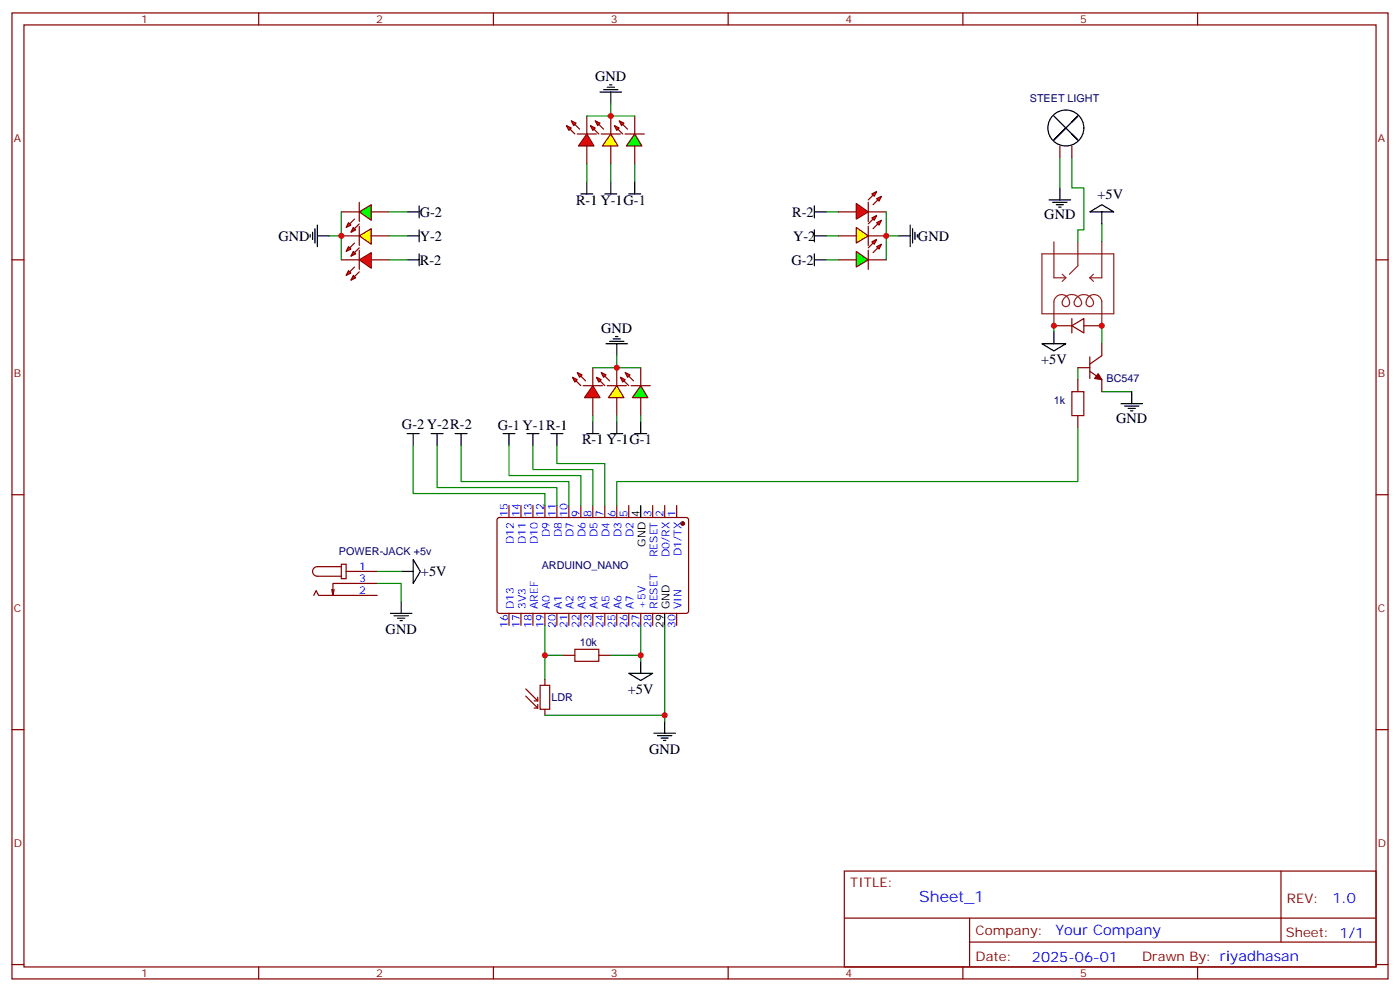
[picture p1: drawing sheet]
<svg xmlns="http://www.w3.org/2000/svg" width="412mm" height="292mm" viewBox="0 0 412 292" stroke-linecap="round" stroke-linejoin="round" font-family="sans-serif">
<g fill="none" stroke="#870000" stroke-width=".35">
<path d="M3.5 3.8h405.4v284.3h-405.4zM7.1 7.3h398.2v277.3h-398.2zM76.2 3.8v3.5M145.3 3.8v3.5M214.5 3.8v3.5M283.6 3.8v3.5M352.8 3.8v3.5M3.5 76.5h3.6M405.3 76.5h3.6M3.5 145.6h3.6M146.6 152.5l.5-.2 55.3 .1 .4 .6v27.1l-.7 .5-55.3-.1-.4-.7v-26.8zM149.9 148.8v3.5"/>
<path d="M153.5 148.8v3.5M157 148.8v3.5M160.5 148.8v3.5M164 148.8v3.5M167.6 148.8v3.5M171.1 148.8v3.5M174.6 148.8v3.5M178.2 148.8v3.5M181.7 148.8v3.5M185.2 148.8v3.5M192.3 148.8v3.5M195.8 148.8v3.5"/>
<path d="M199.3 148.8v3.5M405.3 145.6h3.6M149.9 180.6v3.5M153.5 180.6v3.5M157 180.6v3.5M160.5 180.6v3.5M164 180.6v3.5M165.8 192.9h3.5M167.6 180.6v3.5M171.1 180.6v3.5M174.6 180.6v3.5M176.4 192.9h3.5"/>
<path d="M178.2 180.6v3.5M181.7 180.6v3.5M185.2 180.6v3.5M188.7 180.6v3.5M192.3 180.6v3.5M199.3 180.6v3.5M3.5 214.8h3.6M405.3 214.8h3.6M248.7 256.4h156.6v28.2h-156.6zM377.3 256.4v20.9M248.7 270.2h156.5M285.6 277.3h119.6"/>
<path d="M285.6 270.2v14.2M3.5 283.9h3.6M76.2 284.6v3.5M145.3 284.6v3.5M214.5 284.6v3.5M283.6 284.6v3.5M352.8 284.6v3.5M405.3 283.9h3.6"/>
</g>
<circle cx="201.1" cy="154.1" r=".53" fill="#870000" stroke="#870000" stroke-width=".35"/>
<path d="M188.7 148.8v3.5M185.2 198.2h7.1l-3.6 2.1zM188.7 194.7v3.5M195.8 180.6v3.5M192.6 215.8h6.4M193.7 216.5h4.2M194.7 217.2h2.1M195.4 217.9h.7M195.8 212.3v3.5" fill="none" stroke="#000" stroke-width=".35"/>
<path d="M160.5 200v1.7M154.9 204.9l3.5 3.5M154.9 202.8l3.5 3.5M157.3 208.4h1.1M157.3 206.3h1.1M158.4 205.2v1.1M158.4 207.4v1M159.1 201.7h2.8v7.1h-2.8zM160.5 208.8v1.7" fill="none" stroke="#850000" stroke-width=".35"/>
<path d="M169.3 191.1h7.1v3.6h-7.1z" fill="none" stroke="#a10000" stroke-width=".35"/>
<g fill="#f00" stroke="#870000" stroke-width=".35">
<path d="M172.9 39.4l2.1 3.6h-4.6z"/>
<path d="M170 39.4h5.7z"/>
</g>
<g fill="#870000" stroke="#870000" stroke-width=".35">
<path d="M167.9 38l1.4 1.4z"/>
<path d="M169.3 36.6l1.4 1.4z"/>
</g>
<g fill="#f00" stroke="#870000" stroke-width=".35">
<path d="M166.9 37l1.4 .7-.7 .7z"/>
<path d="M168.3 35.6l1.4 .7-.7 .7z"/>
</g>
<path d="M172.9 34.1v5.3M172.9 43v5.3" fill="none" stroke="#870000" stroke-width=".35"/>
<path d="M179.9 39.4l2.1 3.6h-4.6z" fill="#ff0" stroke="#870000" stroke-width=".35"/>
<path d="M177.1 39.4h5.6z" fill="#f00" stroke="#870000" stroke-width=".35"/>
<g fill="#870000" stroke="#870000" stroke-width=".35">
<path d="M175 38l1.4 1.4z"/>
<path d="M176.4 36.6l1.4 1.4z"/>
</g>
<g fill="#f00" stroke="#870000" stroke-width=".35">
<path d="M173.9 37l1.4 .7-.7 .7z"/>
<path d="M175.3 35.6l1.4 .7-.7 .7z"/>
</g>
<path d="M179.9 34.1v5.3M179.9 43v5.3" fill="none" stroke="#870000" stroke-width=".35"/>
<path d="M187 39.4l2.1 3.6h-4.6z" fill="#0f0" stroke="#870000" stroke-width=".35"/>
<path d="M184.1 39.4h5.7z" fill="#f00" stroke="#870000" stroke-width=".35"/>
<g fill="#870000" stroke="#870000" stroke-width=".35">
<path d="M182 38l1.4 1.4z"/>
<path d="M183.4 36.6l1.5 1.4z"/>
</g>
<g fill="#f00" stroke="#870000" stroke-width=".35">
<path d="M181 37l1.4 .7-.7 .7z"/>
<path d="M182.4 35.6l1.4 .7-.7 .7z"/>
</g>
<path d="M187 34.1v5.3M187 43v5.3" fill="none" stroke="#870000" stroke-width=".35"/>
<g fill="#f00" stroke="#870000" stroke-width=".35">
<path d="M174.6 113.5l2.1 3.6h-4.5z"/>
<path d="M171.8 113.5h5.6z"/>
</g>
<g fill="#870000" stroke="#870000" stroke-width=".35">
<path d="M169.7 112.1l1.4 1.4z"/>
<path d="M171.1 110.7l1.4 1.4z"/>
</g>
<g fill="#f00" stroke="#870000" stroke-width=".35">
<path d="M168.6 111.1l1.4 .7-.7 .7z"/>
<path d="M170 109.6l1.4 .7-.7 .8z"/>
</g>
<path d="M174.6 108.2v5.3M174.6 117.1v5.2" fill="none" stroke="#870000" stroke-width=".35"/>
<path d="M181.7 113.5l2.1 3.6h-4.6z" fill="#ff0" stroke="#870000" stroke-width=".35"/>
<path d="M178.9 113.5h5.6z" fill="#f00" stroke="#870000" stroke-width=".35"/>
<g fill="#870000" stroke="#870000" stroke-width=".35">
<path d="M176.7 112.1l1.5 1.4z"/>
<path d="M178.2 110.7l1.4 1.4z"/>
</g>
<g fill="#f00" stroke="#870000" stroke-width=".35">
<path d="M175.7 111.1l1.4 .7-.7 .7z"/>
<path d="M177.1 109.6l1.4 .7-.7 .8z"/>
</g>
<path d="M181.7 108.2v5.3M181.7 117.1v5.2" fill="none" stroke="#870000" stroke-width=".35"/>
<path d="M188.7 113.5l2.2 3.6h-4.6z" fill="#0f0" stroke="#870000" stroke-width=".35"/>
<path d="M185.9 113.5h5.7z" fill="#f00" stroke="#870000" stroke-width=".35"/>
<g fill="#870000" stroke="#870000" stroke-width=".35">
<path d="M183.8 112.1l1.4 1.4z"/>
<path d="M185.2 110.7l1.4 1.4z"/>
</g>
<g fill="#f00" stroke="#870000" stroke-width=".35">
<path d="M182.7 111.1l1.4 .7-.7 .7z"/>
<path d="M184.1 109.6l1.5 .7-.7 .8z"/>
</g>
<path d="M188.7 108.2v5.3M188.7 117.1v5.2" fill="none" stroke="#870000" stroke-width=".35"/>
<g fill="#f00" stroke="#870000" stroke-width=".35">
<path d="M252.2 59.9l3.6 2.5-3.6 2.1z"/>
<path d="M255.8 59.5v5.7z"/>
</g>
<g fill="#870000" stroke="#870000" stroke-width=".35">
<path d="M255.8 58.8l1.4-1.4z"/>
<path d="M257.2 60.3l1.4-1.5z"/>
</g>
<g fill="#f00" stroke="#870000" stroke-width=".35">
<path d="M256.8 57.1l1.4-.7-.7 1.4z"/>
<path d="M258.2 58.5l1.4-.7-.7 1.4z"/>
</g>
<path d="M246.9 62.4h5.3M255.8 62.4h5.3" fill="none" stroke="#870000" stroke-width=".35"/>
<path d="M252.2 67l3.6 2.4-3.6 2.1z" fill="#ff0" stroke="#870000" stroke-width=".35"/>
<path d="M255.8 66.6v5.6z" fill="#f00" stroke="#870000" stroke-width=".35"/>
<g fill="#870000" stroke="#870000" stroke-width=".35">
<path d="M257.2 64.5l-1.4 1.4z"/>
<path d="M257.2 67.3l1.4-1.4z"/>
</g>
<g fill="#f00" stroke="#870000" stroke-width=".35">
<path d="M256.8 64.1l1.4-.7-.7 1.4z"/>
<path d="M258.2 65.5l1.4-.7-.7 1.5z"/>
</g>
<path d="M246.9 69.4h5.3M255.8 69.4h5.3" fill="none" stroke="#870000" stroke-width=".35"/>
<path d="M252.2 74l3.6 2.5-3.6 2.1z" fill="#0f0" stroke="#870000" stroke-width=".35"/>
<path d="M255.8 73.7v5.6z" fill="#f00" stroke="#870000" stroke-width=".35"/>
<g fill="#870000" stroke="#870000" stroke-width=".35">
<path d="M255.8 73l1.4-1.5z"/>
<path d="M257.2 74.4l1.4-1.4z"/>
</g>
<g fill="#f00" stroke="#870000" stroke-width=".35">
<path d="M256.8 71.2l1.4-.7-.7 1.4z"/>
<path d="M258.2 72.6l1.4-.7-.7 1.4z"/>
</g>
<path d="M246.9 76.5h5.3M255.8 76.5h5.3" fill="none" stroke="#870000" stroke-width=".35"/>
<g fill="#f00" stroke="#870000" stroke-width=".35">
<path d="M105.8 76.5l3.6-2.1v4.6z"/>
<path d="M105.8 73.7v5.6z"/>
</g>
<g fill="#870000" stroke="#870000" stroke-width=".35">
<path d="M105.8 80l-1.4 1.4z"/>
<path d="M104.4 78.6l-1.4 1.4z"/>
</g>
<g fill="#f00" stroke="#870000" stroke-width=".35">
<path d="M104.1 81.1l.7 .7-1.4 .7z"/>
<path d="M102.7 79.7l.7 .7-1.4 .7z"/>
</g>
<path d="M100.5 76.5h5.3M109.4 76.5h5.3" fill="none" stroke="#870000" stroke-width=".35"/>
<path d="M105.8 69.4l3.6-2.1v4.6z" fill="#ff0" stroke="#870000" stroke-width=".35"/>
<path d="M105.8 66.6v5.6z" fill="#f00" stroke="#870000" stroke-width=".35"/>
<g fill="#870000" stroke="#870000" stroke-width=".35">
<path d="M105.8 73l-1.4 1.4z"/>
<path d="M103 73l1.4-1.5z"/>
</g>
<g fill="#f00" stroke="#870000" stroke-width=".35">
<path d="M104.1 74l.7 .7-1.4 .7z"/>
<path d="M102.7 72.6l.7 .7-1.4 .7z"/>
</g>
<path d="M100.5 69.4h5.3M109.4 69.4h5.3" fill="none" stroke="#870000" stroke-width=".35"/>
<path d="M105.8 62.4l3.6-2.1v4.5z" fill="#0f0" stroke="#870000" stroke-width=".35"/>
<path d="M105.8 59.5v5.7z" fill="#f00" stroke="#870000" stroke-width=".35"/>
<g fill="#870000" stroke="#870000" stroke-width=".35">
<path d="M104.4 67.3l1.4-1.4z"/>
<path d="M104.4 64.5l-1.4 1.4z"/>
</g>
<g fill="#f00" stroke="#870000" stroke-width=".35">
<path d="M104.1 67l.7 .7-1.4 .7z"/>
<path d="M102.7 65.5l.7 .8-1.4 .7z"/>
</g>
<g fill="none" stroke="#870000" stroke-width=".35">
<path d="M312.2 43v3.5M315.7 43v3.5M100.5 62.4h5.3M109.4 62.4h5.3M310.4 95.9h5.3M315.7 95.9l3.6-2.1v4.2zM315.7 93.8v4.2M319.3 95.9h5.3M317.5 111.8v3.5M317.5 108.2h3.5M321 109.3l3.6 2.5v3.5M321 105.1v6.3"/>
<path d="M324.6 101.2v3.5l-3.6 2.5M317.5 122.3v3.6M92.4 175.3l.7-1.5 .7 1.5h17.3M98.4 173.5l-.3 1.8M100.5 166.1h1.5v4.2h-1.5zM100.5 166.8h-7a1.41 1.41 0 0 0-1.4 1.4 1.41 1.41 0 0 0 1.4 1.4h7M102 168.2h9.1M111.1 171.7h-13v3.6l-.4-1.8"/>
</g>
<g fill="none" stroke="#000" stroke-width=".35">
<path d="M176.7 27.1h6.4M177.8 26.4h4.2M178.9 25.7h2.1M179.6 25h.7M179.9 27.1v3.5M310.4 34.1l7.1 7.1-1.8-1.8M315.7 35.9l1.8-1.8-7.1 7.1 3.6-3.5M171.1 57.1h3.5M172.9 53.6v3.5M178.2 57.1h3.5M179.9 53.6v3.5M185.2 57.1h3.5"/>
<path d="M187 53.6v3.5M309 58.8h6.4M310.1 59.5h4.2M312.2 55.3v3.5M91.4 69.1v.7M92.1 68.4v2.1M92.8 67.3v4.2M93.5 69.4h3.5M93.5 66.3v6.3M119.9 69.4h3.6M119.9 62.4h3.6M119.9 76.5h3.6"/>
<path d="M123.5 60.6v3.5M123.5 67.7v3.5M123.5 74.7v3.5M239.9 69.4h3.5M239.9 62.4h3.5M239.9 76.5h3.5M239.9 60.6v3.5M239.9 67.7v3.5M239.9 74.7v3.5M264.6 69.4h3.5M268.1 66.3v6.3M268.8 67.3v4.2"/>
<path d="M269.5 68.4v2.1M270.2 69.1v.7M311.1 60.3h2.2M311.9 61h.7M321 62.4l3.6-2.1 3.5 2.1zM324.6 62.4v3.5M180.6 99.8h2.1M181.3 99.1h.7M310.4 97.6v3.6M178.5 101.2h6.4M179.6 100.5h4.2M181.7 101.2v3.5"/>
<path d="M306.9 101.2h7.1l-3.6 2.1zM330.2 118.8h6.3M331.3 119.5h4.2M333.4 115.3v3.5M119.9 127.6h3.6M121.7 127.6v3.6M127 127.6h3.5M128.8 127.6v3.6M134.1 127.6h3.5M135.8 127.6v3.6M148.2 127.6h3.5M149.9 127.6v3.6"/>
<path d="M155.2 127.6h3.5M157 127.6v3.6M162.3 127.6h3.5M164 127.6v3.6M172.9 127.6h3.5M174.6 124.1v3.5M179.9 127.6h3.5M181.7 124.1v3.5M187 127.6h3.5M188.7 124.1v3.5M332.3 120.2h2.1M333 120.9h.7"/>
<path d="M118.2 168.2h3.5M118.2 177v3.6M121.7 164.7l2.1 3.5-2.1 3.5zM115 180.6h6.4M116.1 181.3h4.2M117.1 182h2.1M117.8 182.7h.7"/>
<circle cx="314" cy="37.7" r="5.3"/>
</g>
<g fill="none" stroke="#008700" stroke-width=".35">
<path d="M179.9 30.6v3.5h-7M179.9 34.1h7.1M172.9 48.3v5.3M179.9 48.3v5.3M187 48.3v5.3M312.2 46.5v8.8M315.7 46.5v8.8h3.6v12.4h-1.8v3.5M97 69.4h3.5v7.1M100.5 62.4v7M114.7 76.5h5.2M114.7 69.4h5.2M114.7 62.4h5.2"/>
<path d="M243.4 76.5h3.5M243.4 69.4h3.5M243.4 62.4h3.5M261.1 62.4v7h3.5M261.1 69.4v7.1M324.6 65.9v5.3M310.4 95.9v1.7M324.6 95.9v5.3M181.7 104.7v3.5h-7.1M181.7 108.2h7M317.5 108.2v3.6M324.6 115.3h8.8"/>
<path d="M121.7 131.2v14.1h38.8v3.5M128.8 131.2v12.3h35.2v5.3M135.8 131.2v10.5h31.8v7.1M149.9 131.2v8.8h21.2v8.8M157 131.2v7h17.6v10.6M164 131.2v5.3h14.2v12.3M174.6 122.3v1.8M181.7 122.3v1.8M188.7 122.3v1.8M317.5 125.9v15.8h-135.8v7.1M111.1 171.7h7.1v5.3M111.1 168.2h7.1"/>
<path d="M160.5 184.1v15.9M160.5 192.9h5.3M179.9 192.9h8.8M188.7 184.1v10.6M195.8 184.1v28.2M160.5 210.5h35.3"/>
</g>
<path d="M315.7 115.3h3.6v7h-3.6z" fill="none" stroke="#a10000" stroke-width=".35"/>
<path d="M323.5 110l1.1 1.8-2.2-.4z" fill="#870000" stroke="#870000" stroke-width=".35"/>
<path d="M306.9 74.7h21.2v17.7h-21.2zM310.4 71.2v10.6h3.6M317.5 71.2v7l-2.5 2.5M324.6 71.2v10.6h-3.6M310.4 95.9v-7.1a2.29 2.29 0 0 1 2.8-2 2.29 2.29 0 0 1 1.7 3 1.14 1.14 0 0 1-1.6 .2 1.14 1.14 0 0 1-.2-1.6 2.86 2.86 0 0 1 3.2-1.7 2.86 2.86 0 0 1 2.3 2.8 1.13 1.13 0 0 1-1.7 .6 1.13 1.13 0 0 1-.3-1.7 2.87 2.87 0 0 1 3.2-1.6 2.87 2.87 0 0 1 2.3 2.7 1.1 1.1 0 0 1-1.4 .7 1.1 1.1 0 0 1-.7-1.4 2.3 2.3 0 0 1 2.3-2.1 2.3 2.3 0 0 1 2.3 2.1v7.1M312.9 80.7l1.1 1.1M314 81.8l-1.1 1M321 81.8l1.1 1M322.1 80.7l-1.1 1.1" fill="none" stroke="#8c2424" stroke-width=".35"/>
<g fill="#c00">
<circle cx="310.4" cy="95.9" r=".88"/>
<circle cx="324.6" cy="95.9" r=".88"/>
<circle cx="100.5" cy="69.4" r=".88"/>
<circle cx="179.9" cy="34.1" r=".88"/>
<circle cx="261.1" cy="69.4" r=".88"/>
<circle cx="181.7" cy="108.2" r=".88"/>
<circle cx="160.5" cy="192.9" r=".88"/>
<circle cx="195.8" cy="210.5" r=".88"/>
<circle cx="188.7" cy="192.9" r=".88"/>
</g>
<text font-size="4.6" fill="#00f" x="270.8" y="265.4">Sheet_1</text>
<g font-size="4.2">
<text x="175.3" y="23.9">GND</text>
<text x="323.3" y="58.5">+5V</text>
<text x="123.6" y="63.8">G-2</text>
<text x="169.7" y="60.3">R-1 Y-1G-1</text>
<text x="233.4" y="63.8">R-2</text>
<text x="307.6" y="64.5">GND</text>
<text x="82" y="70.9">GND</text>
<text x="123.6" y="70.8">Y-2</text>
<text x="233.6" y="70.9">Y-2</text>
<text x="270.4" y="70.9">GND</text>
<text x="123.6" y="77.9">R-2</text>
<text x="233.1" y="77.9">G-2</text>
<text x="177.1" y="97.9">GND</text>
<text x="306.7" y="107.2">+5V</text>
<text x="328.8" y="124.5">GND</text>
<text x="118.4" y="126.4">G-2Y-2R-2</text>
<text x="146.6" y="126.5">G-1Y-1R-1</text>
<text x="171.4" y="130.8">R-1 Y-1G-1</text>
<text x="124" y="169.6">+5V</text>
<text x="113.6" y="186.6">GND</text>
<text x="185" y="204.3">+5V</text>
<text x="191.2" y="221.9">GND</text>
</g>
<g font-size="4.2" fill="#00f">
<text x="392.5" y="265.7">1.0</text>
<text x="310.9" y="275.2">Your Company</text>
<text x="304" y="283">2025-06-01</text>
</g>
<g font-size="3.9" fill="#800">
<text x="250.5" y="261">TITLE:</text>
<text x="379.1" y="265.7">REV:</text>
<text x="287.4" y="275.2">Company:</text>
<text x="378.7" y="275.8">Sheet: 1/1</text>
<text x="287.4" y="282.9">Date:</text>
<text x="336.4" y="282.9">Drawn By: riyadhasan</text>
</g>
<g font-size="3.2" fill="#800">
<text x="41.6" y="6.8">1</text>
<text x="110.8" y="6.8">2</text>
<text x="179.9" y="6.8">3</text>
<text x="249.1" y="6.8">4</text>
<text x="318.2" y="6.8">5</text>
<text x="4.1" y="41.9">A</text>
<text x="405.9" y="41.9">A</text>
<text x="4.1" y="111.1">B</text>
<text x="405.9" y="111.1">B</text>
<text x="4.1" y="180.2">C</text>
<text x="405.9" y="180.2">C</text>
<text x="4.1" y="249.3">D</text>
<text x="405.9" y="249.3">D</text>
<text x="41.6" y="287.6">1</text>
<text x="110.8" y="287.6">2</text>
<text x="179.9" y="287.6">3</text>
<text x="249.1" y="287.6">4</text>
<text x="318.2" y="287.6">5</text>
</g>
<g font-size="3.2" fill="#000080">
<text x="303.4" y="30">STEET LIGHT</text>
<text x="326" y="112.6">BC547</text>
<text x="310.4" y="118.8">1k</text>
<text x="99.8" y="163.5">POWER-JACK +5v</text>
<text x="159.6" y="167.6">ARDUINO_NANO</text>
<text x="170.8" y="190.1">10k</text>
<text x="162.4" y="206.4">LDR</text>
</g>
<g font-size="3.2" fill="#00f">
<text x="149.6" y="152.2" transform="rotate(-90 149.6 152.2)">15</text>
<text x="153.1" y="152.2" transform="rotate(-90 153.1 152.2)">14</text>
<text x="156.6" y="152.2" transform="rotate(-90 156.6 152.2)">13</text>
<text x="160.2" y="152.2" transform="rotate(-90 160.2 152.2)">12</text>
<text x="163.7" y="152.2" transform="rotate(-90 163.7 152.2)">11</text>
<text x="167.2" y="152.2" transform="rotate(-90 167.2 152.2)">10</text>
<text x="170.7" y="152.2" transform="rotate(-90 170.7 152.2)">9</text>
<text x="174.3" y="152.2" transform="rotate(-90 174.3 152.2)">8</text>
<text x="177.8" y="152.2" transform="rotate(-90 177.8 152.2)">7</text>
<text x="181.3" y="152.2" transform="rotate(-90 181.3 152.2)">6</text>
<text x="184.9" y="152.2" transform="rotate(-90 184.9 152.2)">5</text>
<text x="191.9" y="152.2" transform="rotate(-90 191.9 152.2)">3</text>
<text x="195.4" y="152.2" transform="rotate(-90 195.4 152.2)">2</text>
<text x="199" y="152.2" transform="rotate(-90 199 152.2)">1</text>
<text x="151.3" y="160.1" transform="rotate(-90 151.3 160.1)">D12</text>
<text x="154.9" y="160.1" transform="rotate(-90 154.9 160.1)">D11</text>
<text x="158.4" y="160.1" transform="rotate(-90 158.4 160.1)">D10</text>
<text x="161.9" y="158.1" transform="rotate(-90 161.9 158.1)">D9</text>
<text x="165.5" y="158.1" transform="rotate(-90 165.5 158.1)">D8</text>
<text x="169" y="158.1" transform="rotate(-90 169 158.1)">D7</text>
<text x="172.5" y="158.1" transform="rotate(-90 172.5 158.1)">D6</text>
<text x="176" y="158.1" transform="rotate(-90 176 158.1)">D5</text>
<text x="179.6" y="158.1" transform="rotate(-90 179.6 158.1)">D4</text>
<text x="183.1" y="158.1" transform="rotate(-90 183.1 158.1)">D3</text>
<text x="186.6" y="158.1" transform="rotate(-90 186.6 158.1)">D2</text>
<text x="105.8" y="167.9">1</text>
<text x="193.7" y="164" transform="rotate(-90 193.7 164)">RESET</text>
<text x="197.2" y="163.9" transform="rotate(-90 197.2 163.9)">D0/RX</text>
<text x="200.7" y="163.7" transform="rotate(-90 200.7 163.7)">D1/TX</text>
<text x="105.8" y="171.4">3</text>
<text x="105.8" y="174.9">2</text>
<text x="151.3" y="179.2" transform="rotate(-90 151.3 179.2)">D13</text>
<text x="154.9" y="179.2" transform="rotate(-90 154.9 179.2)">3V3</text>
<text x="158.4" y="179.2" transform="rotate(-90 158.4 179.2)">AREF</text>
<text x="161.9" y="179.2" transform="rotate(-90 161.9 179.2)">A0</text>
<text x="165.5" y="179.2" transform="rotate(-90 165.5 179.2)">A1</text>
<text x="169" y="179.2" transform="rotate(-90 169 179.2)">A2</text>
<text x="172.5" y="179.2" transform="rotate(-90 172.5 179.2)">A3</text>
<text x="176" y="179.2" transform="rotate(-90 176 179.2)">A4</text>
<text x="179.6" y="179.2" transform="rotate(-90 179.6 179.2)">A5</text>
<text x="183.1" y="179.2" transform="rotate(-90 183.1 179.2)">A6</text>
<text x="186.6" y="179.2" transform="rotate(-90 186.6 179.2)">A7</text>
<text x="190.1" y="179.2" transform="rotate(-90 190.1 179.2)">+5V</text>
<text x="193.7" y="179.2" transform="rotate(-90 193.7 179.2)">RESET</text>
<text x="200.7" y="179.2" transform="rotate(-90 200.7 179.2)">VIN</text>
<text x="149.6" y="184.8" transform="rotate(-90 149.6 184.8)">16</text>
<text x="153.1" y="184.8" transform="rotate(-90 153.1 184.8)">17</text>
<text x="156.6" y="184.8" transform="rotate(-90 156.6 184.8)">18</text>
<text x="160.2" y="184.8" transform="rotate(-90 160.2 184.8)">19</text>
<text x="163.7" y="184.8" transform="rotate(-90 163.7 184.8)">20</text>
<text x="167.2" y="184.8" transform="rotate(-90 167.2 184.8)">21</text>
<text x="170.7" y="184.8" transform="rotate(-90 170.7 184.8)">22</text>
<text x="174.3" y="184.8" transform="rotate(-90 174.3 184.8)">23</text>
<text x="177.8" y="184.8" transform="rotate(-90 177.8 184.8)">24</text>
<text x="181.3" y="184.8" transform="rotate(-90 181.3 184.8)">25</text>
<text x="184.9" y="184.8" transform="rotate(-90 184.9 184.8)">26</text>
<text x="188.4" y="184.8" transform="rotate(-90 188.4 184.8)">27</text>
<text x="191.9" y="184.8" transform="rotate(-90 191.9 184.8)">28</text>
<text x="199" y="184.8" transform="rotate(-90 199 184.8)">30</text>
</g>
<g font-size="3.2">
<text x="188.4" y="152.2" transform="rotate(-90 188.4 152.2)">4</text>
<text x="190.1" y="160.9" transform="rotate(-90 190.1 160.9)">GND</text>
<text x="197.2" y="179.2" transform="rotate(-90 197.2 179.2)">GND</text>
<text x="195.4" y="184.8" transform="rotate(-90 195.4 184.8)">29</text>
</g>
</svg>
